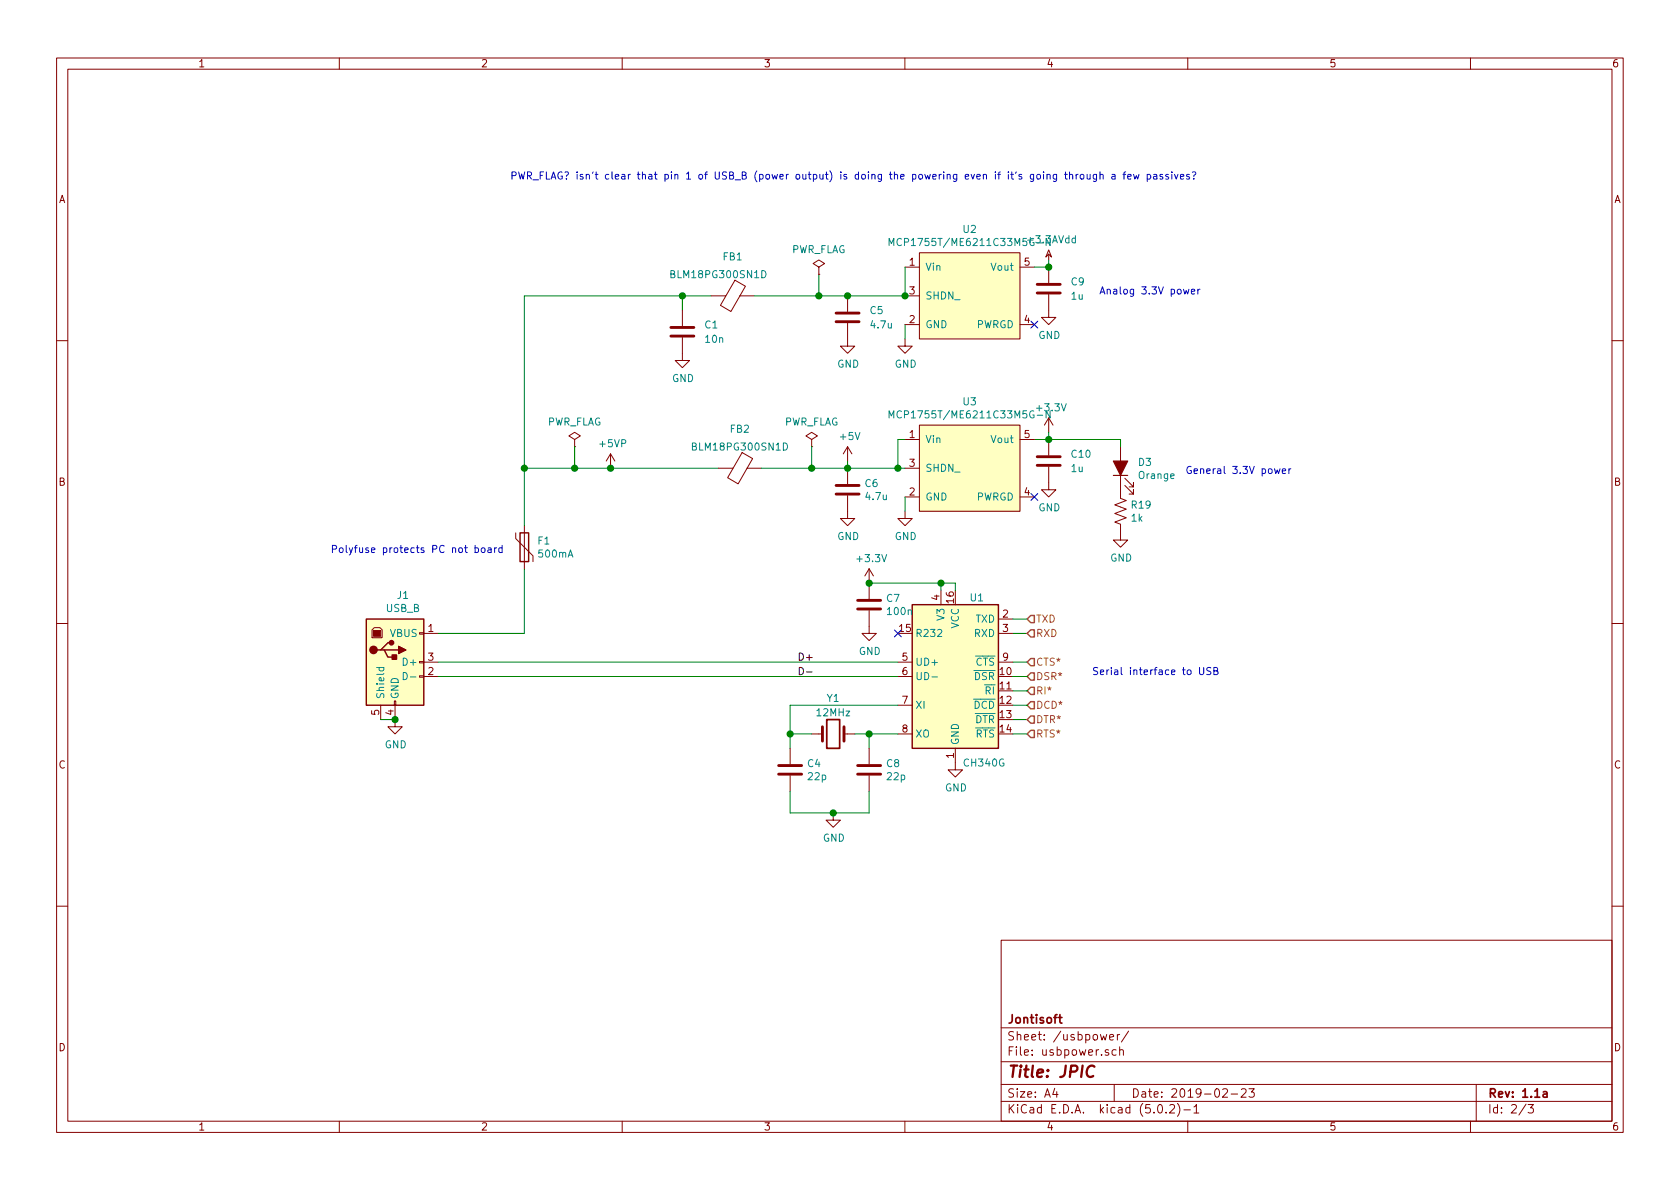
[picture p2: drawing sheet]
<svg xmlns="http://www.w3.org/2000/svg" width="297mm" height="210mm" viewBox="0 0 297 210" stroke-linecap="round" stroke-linejoin="round" font-family="sans-serif">
<g fill="none" stroke="#840000" stroke-width=".18">
<path d="M10 10.3h277v189.9h-277zM12 12.2h273v186.1h-273zM60 10.3v1.9M110 10.3v1.9M160 10.3v1.9M210 10.3v1.9M260 10.3v1.9M120.6 59.7v4h1.3l-1.3 1.3-1.2-1.3h1.2M120.6 54.9v2.8M125.7 52.3h2.6M129.9 49.5l1.9 1.1-2.6 4.5-1.8-1.1zM130.8 52.3h2.5"/>
<path d="M144.8 47.2l1-.6-1-.6-1 .6 1 .6v1.3M144.8 48.5h.1M149.9 57.1v4.1h1.2l-1.2 1.3-1.3-1.3h1.3M149.9 52.3v2.8M160 59.9v1.3h1.3l-1.3 1.3-1.3-1.3h1.3M160 47.2h2.6M160 57.4h2.6M160 52.3h2.6M162.6 44.7h17.7v15.2h-17.7zM180.3 47.2h2.6M180.3 57.4h2.6M185.4 52.1v4h1.3l-1.3 1.3-1.3-1.3h1.3"/>
<path d="M185.4 45v1M185.4 44.2l.5 1.3-.5-.5-.5 .5zM185.4 47.2v2.8M10 60.2h2M101.6 77.7l1-.6-1-.7-1 .7 1 .6v1.3M101.6 79h.1M143.5 77.7l1-.6-1-.7-1 .7 1 .6v1.3M143.5 79h.1M149.9 79l-.8 1.3M149.9 79v2.5M149.9 79l.7 1.3M160 77.7h2.6"/>
<path d="M162.6 75.2h17.7v15.2h-17.7zM180.3 77.7h2.6M185.4 73.9l-.7 1.3M185.4 73.9v2.5M185.4 77.7v2.8M185.4 73.9l.8 1.3M198.1 79v9.1l1 .4-2 .8 2 .7-2 .8 2 .8-2 .7 1 .4v2.8h1.3l-1.3 1.3-1.3-1.3h1.3M285 60.2h2M91.2 94.2v1l3 3.1v1M92.7 93v7.6M107.9 80.3l-.7 1.2M107.9 80.3v2.5"/>
<path d="M107.9 80.3l.8 1.2M127 82.8h2.6M131.2 80l1.9 1.1-2.6 4.5-1.8-1.1zM132.1 82.8h2.5M149.9 87.6v4.1h1.2l-1.2 1.3-1.3-1.3h1.3M149.9 82.8v2.8M160 90.4v1.3h1.3l-1.3 1.3-1.3-1.3h1.3M160 82.8h2.6M160 87.9h2.6M180.3 87.9h2.6M185.4 82.5v4.1h1.3l-1.3 1.3-1.3-1.3h1.3M198.9 85.8l1.5 1.6v-.8v.8h-.8"/>
<path d="M198.9 84.6l1.5 1.5v-.8v.8h-.8M10 110.3h2M65.8 111.4l.4-.4h1l.4 .4v1.4h-1.8zM74.2 119.5h.7v.3h-.7zM74.2 117h.7v.2h-.7zM74.2 111.9h.7v.2h-.7zM74.9 112h2.6M74.9 117.1h2.6M74.9 119.6h2.6M153.7 107.9v4.1h1.2l-1.2 1.3-1.3-1.3h1.3M153.7 100.6v5.3M153.7 100.6l-.8 1.2"/>
<path d="M153.7 100.6l.7 1.2M158.7 117.1h2.6M158.7 119.6h2.6M166.4 104.4v2.5M176.5 109.5h2.6M176.5 112h2.6M176.5 117.1h2.6M285 110.3h2M67.3 124.7v2.5M69.7 123.9h.3v.8h-.3zM69.8 124.7v3.8h1.3l-1.3 1.3-1.2-1.3h1.2M139.7 132.3v2.8"/>
<path d="M139.7 137.2v2.7M143.5 129.8h1.9M149.2 129.8h1.9M153.7 132.3v2.8M153.7 137.2v2.7M158.7 124.7h2.6M158.7 129.8h2.6M168.9 132.3v3.8h1.3l-1.3 1.3-1.3-1.3h1.3M147.3 143.8v1.2h1.3l-1.3 1.3-1.3-1.3h1.3M10 160.2h2M177 166.3h108v32h-108zM285 160.2h2"/>
<path d="M60 198.3v1.9M110 198.3v1.9M160 198.3v1.9M177 194.8h108M177 191.8h108M177 187.8h108M177 181.8h108M186.5 192.5l-.4 1h1M186.8 193v1M194.6 182.9l.2 1 .3-.7 .3 .7 .3-1M196 185.7a.37 .37 0 0 0-.6 .1l.1 .2 .5 .2 .1 .1-.3 .3-.4-.1M196.2 183.4l.7-.1-.1-.3-.4-.1-.2 .2 .1 .7h.5"/>
<path d="M197 191.8v3M197.3 185.7l-.4-.1-.3 .3 .1 .6 .2 .1 .4-.1M197.6 182.9v1M198 185.7a.37 .37 0 0 1 .6 .1v.8M198 182.9l-.4 .2v.1M198 185.1v1.5M199.5 182.3l-1.2 2M204.8 195.5l.4-.2a.94 .94 0 0 1 0 1.5 .79 .79 0 0 1-.4-1.3zM206.2 196.7v.1M206.8 195.5l.2-.2h.4l.2 .2 .1 .3-.1 .2-.8 .8h.9M208.2 195.1a1.71 1.71 0 0 1 0 2.3M209.3 196.3h1.2"/>
<path d="M210 198.3v1.9M211.1 195.8l.4-.5v1.5M211.1 196.8h.9M216.2 192.7l.2-.2h.4l.2 .5-.9 1h.9M217.7 193.5h1.1M219.5 192.7l.2-.2h.3l.3 .2v.3v.2l-.9 .8h.9M220.8 192.5h1l-.5 .6 .4 .1v.7l-.2 .1-.7-.1M260 198.3v1.9M261 191.8v6.5M269.8 195.2l-1.2 2M270.2 195.3h.9l-.5 .6 .4 .1v.7l-.2 .1-.6-.1"/>
</g>
<path d="M146.2 127.2h2.3v5.1h-2.3zM187.2 179.9h.6M187.4 179.4v1.3l.4 .2M272.9 193.1h.6v.9M273.5 193.4l-.5 .1-.2 .2 .1 .2 .1 .1 .5-.1" fill="none" stroke="#840000" stroke-width=".3"/>
<path d="M193.5 188.6a.89 .89 0 0 0-1 0 .89 .89 0 0 0-.4 1 .71 .71 0 0 0 .4 .8 .71 .71 0 0 0 .8-.1" fill="none" stroke="#840000" stroke-width=".41"/>
<g fill="#ffffc2" stroke="#ffffc2" stroke-width=".18">
<path d="M161.3 106.9h15.2v25.4h-15.2z"/>
<path d="M64.8 109.5h10.1v15.2h-10.1z"/>
<path d="M162.6 75.2h17.7v15.2h-17.7z"/>
<path d="M162.6 44.7h17.7v15.2h-17.7z"/>
</g>
<path d="M91.9 94.2h1.6v5.1h-1.6zM64.8 109.5h10.1v15.2h-10.1zM67.3 114.9h.6l.7 1.3h1.2M67.9 114.9h2.6M69.2 113.7h-.6l-1.3 1.2h-.6M161.3 106.9h15.2v25.4h-15.2z" fill="none" stroke="#840000" stroke-width=".25"/>
<path d="M134.7 47.8a.64 .64 0 0 1 .7 .7 .64 .64 0 0 1-.7 .6zM157.2 43.4v-1.2l.4 .9 .4-.9v1.2M138.5 78.3a.64 .64 0 0 1 .7 .7 .64 .64 0 0 1-.7 .6zM157.2 73.9v-1.3l.4 1 .4-1v1.3M185.7 72.6v1.3l-.7-1.3v1.3M66.6 118h1.3M67.1 118l-.1 .4 .3 .2 .5-.1v-.5M71.3 118.9a.64 .64 0 0 1 .7 .7 .64 .64 0 0 1-.7 .6zM72.6 119.7h.9M164.8 119.7h.9" fill="none" stroke="#008484" stroke-width=".18"/>
<g fill="none" stroke="#840000" stroke-width=".51">
<path d="M118.6 59.4h4.1M118.6 57.9h4.1M147.8 56.9h4.1M147.8 55.4h4.1M183.4 51.8h4.1M183.4 50.3h4.1M147.8 87.4h4.1M147.8 85.8h4.1M183.4 82.3h4.1M183.4 80.8h4.1M151.6 107.7h4.1M151.6 106.2h4.1"/>
<path d="M137.7 136.9h4M137.7 135.4h4M145.4 128.5v2.6M149.2 128.5v2.6M151.6 136.9h4.1M151.6 135.4h4.1"/>
</g>
<g fill="none" stroke="#008400" stroke-width=".18">
<path d="M120.6 52.3v2.6M125.7 52.3h-33v40.7M144.8 48.5v3.8M160 47.2v5.1h-26.7M160 57.4v2.5M185.4 46v1.2h-2.5M101.6 79v3.8M143.5 79v3.8M160 77.7h-1.3v5.1M182.9 77.7h15.2v1.3M185.4 76.4v1.3M92.7 82.8h34.3"/>
<path d="M134.6 82.8h25.4M149.9 81.5v1.3M160 87.9v2.5M77.5 117.1h81.2M77.5 119.6h81.2M92.7 100.6v11.4h-15.2M153.7 103.1h15.2v1.3M166.4 103.1v1.3M179.1 117.1h2.5M179.1 119.6h2.5M179.1 112h2.5M179.1 109.5h2.5"/>
<path d="M67.3 127.2h2.5M139.7 139.9v3.9h14v-3.9M139.7 129.8h3.8M151.1 129.8h7.6M153.7 129.8v2.5M158.7 124.7h-19v7.6M179.1 129.8h2.5M179.1 124.7h2.5M179.1 127.2h2.5M179.1 122.2h2.5"/>
</g>
<g fill="#840000" stroke="#840000" stroke-width=".25">
<path d="M69.3 115.8h.8v.8h-.8z"/>
<path d="M70.5 114.3l1.3 .6-1.3 .7z"/>
<circle cx="66" cy="114.9" r=".63"/>
<circle cx="69.2" cy="113.7" r=".38"/>
</g>
<path d="M66 111.5h1.3v1h-1.3z" fill="#840000" stroke="#840000" stroke-width=".18"/>
<g fill="#008400" stroke="#008400" stroke-width=".25">
<circle cx="147.3" cy="143.8" r=".51"/>
<circle cx="69.9" cy="127.2" r=".51"/>
<circle cx="153.7" cy="129.8" r=".51"/>
<circle cx="139.7" cy="129.8" r=".51"/>
<circle cx="166.4" cy="103.1" r=".51"/>
<circle cx="153.7" cy="103.1" r=".51"/>
<circle cx="149.9" cy="82.8" r=".51"/>
<circle cx="160" cy="52.3" r=".51"/>
<circle cx="120.7" cy="52.3" r=".51"/>
<circle cx="185.4" cy="47.2" r=".51"/>
<circle cx="185.4" cy="77.7" r=".51"/>
<circle cx="149.9" cy="52.3" r=".51"/>
<circle cx="92.7" cy="82.8" r=".51"/>
<circle cx="158.8" cy="82.8" r=".51"/>
<circle cx="143.5" cy="82.8" r=".51"/>
<circle cx="144.8" cy="52.3" r=".51"/>
<circle cx="108" cy="82.8" r=".51"/>
<circle cx="101.6" cy="82.8" r=".51"/>
</g>
<path d="M141.3 118a.64 .64 0 0 1 .8 .7 .64 .64 0 0 1-.8 .6zM142.6 118.8h1" fill="none" stroke="#000" stroke-width=".18"/>
<path d="M182.2 108.8h.7v1.3h-.7l-.6-.6zM182.2 111.4h.7v1.2h-.7l-.6-.6zM182.2 116.5h.7v1.2h-.7l-.6-.6zM182.2 119h.7v1.3h-.7l-.6-.7zM182.2 129.2h.7v1.2h-.7l-.6-.6zM182.2 126.6h.7v1.3h-.7l-.6-.7zM182.2 121.5h.7v1.3h-.7l-.6-.6zM182.2 124.1h.7v1.2h-.7l-.6-.6z" fill="none" stroke="#848400" stroke-width=".25"/>
<g fill="none" stroke="#0000c2" stroke-width=".18">
<path d="M188.2 30.8h.5M188.4 30.4v1.1l.3 .2M189.1 31l.2-.2 .3 .1 .1 .8M189.1 30.4v1.3M190.3 30.8v.9M190.6 30.8l-.2 .1-.1 .2M191.1 30.9l.3-.1 .2 .2-.1 .6-.3 .1-.2-.3zM192.2 30.8l.1 .8 .3 .1 .1-.2M192.7 30.8v.9M193.9 30.8l-.1 1.2-.2 .1-.3-.1M193.9 30.9l-.4-.1-.2 .3 .1 .5h.5M194.5 31l.2-.2 .3 .1v.8"/>
<path d="M194.5 30.4v1.3M196.6 30.9h.5l.1 .8M197.2 31.1l-.5 .1-.2 .2 .2 .3 .5-.1M198.6 30.8h.4M199 30.4l-.3 .2v1.1M199.4 31.2l.6-.1-.1-.2-.3-.1-.2 .2 .1 .6h.4M200.4 30.8l.3 .9 .2-.6 .2 .6 .3-.9M202.8 30.9l.4-.1 .3 .3-.2 .5h-.5M202.8 30.8v1.3M204 30.9h.5v.8M204.5 31.1l-.4 .1-.2 .2 .1 .2h.5M205.6 30.9l-.3-.1-.2 .2v.2l.5 .1v.3h-.5"/>
<path d="M206.6 30.9l-.3-.1-.2 .2 .1 .2 .4 .1v.3h-.5M207.2 30.4v.1M207.2 30.8v.9M207.7 30.8l.3 .9 .3-.9M208.7 31.2l.6-.1-.1-.2-.3-.1-.2 .2 .1 .6h.4M210.3 30.9l-.3-.1-.2 .2 .1 .2 .4 .1v.3h-.5M210.8 30.5l.5-.1 .1 .2-.3 .6M211.1 31.5v.2M209.2 51.1l.3 .9 .2-.6 .3 .6 .2-.9M210.6 51.6l.7-.1-.1-.3-.4-.1-.2 .2 .1 .6h.5M211.8 51.1v.9M212.2 51.1l-.4 .3"/>
<path d="M84 96.9h.4l.2 .2-.1 .6h-.5M84 96.4v1.3M85.2 96.9h.3l.2 .1-.1 .7h-.3l-.2-.2zM86.3 96.9h.5v.8M86.8 97.2h-.4l-.2 .2 .1 .3h.5M87.5 96.9v.8M87.8 96.9l-.3 .2M88.8 96.9h-.4l-.2 .2 .1 .6h.5M88.8 96.4v1.3M225.3 82.9l.3 .8 .2-.6 .3 .6 .2-.8M226.7 83.3l.6-.1v-.2l-.4-.1-.2 .2 .1 .6h.5M227.9 82.9v.8"/>
<path d="M228.2 82.9l-.2 .1-.1 .1M212.1 118v1.1l.2 .2 .4-.1 .1-.1v-1.1M214.1 118.1l-.5-.1-.2 .2v.2l.1 .2 .5 .2 .1 .3-.3 .2-.4-.1M214.6 118.6h.6v-.4l-.6-.2v1.3h.5l.3-.2v-.2l-.3-.3"/>
</g>
<path d="M182.3 56.8l1.2 1.2M183.5 56.8l-1.2 1.2M182.3 87.3l1.2 1.2M183.5 87.3l-1.2 1.2M158.1 111.4l1.3 1.2M159.4 111.4l-1.3 1.2" fill="none" stroke="#000084" stroke-width=".18"/>
<path d="M196.8 84.1h2.6" fill="none" stroke="#840000" stroke-width=".2"/>
<path d="M196.8 81.5h2.6l-1.3 2.6z" fill="#840000" stroke="#840000" stroke-width=".2"/>
<text font-size="2.8" fill="#840000" x="178" y="190.5">Title: JPIC</text>
<g font-size="2.1" fill="#840000">
<text x="178" y="184">Sheet: /usbpower/</text>
<text x="178" y="181">Jontisoft</text>
<text x="178" y="186.7">File: usbpower.sch</text>
<text x="178" y="196.9">KiCad E.D.A. kicad (5.0.2)-1</text>
<text x="178" y="194.1">Size: A4</text>
<text x="200" y="194.1">Date: 2019-02-23</text>
<text x="263" y="194.1">Rev: 1.1a</text>
<text x="263" y="196.9">Id: 2/3</text>
</g>
<g font-size="1.8" fill="#840000">
<text x="35" y="11.9">1</text>
<text x="85" y="11.9">2</text>
<text x="135" y="11.9">3</text>
<text x="185" y="11.9">4</text>
<text x="235" y="11.9">5</text>
<text x="285" y="11.9">6</text>
<text x="10.4" y="35.9">A</text>
<text x="285.4" y="35.9">A</text>
<text x="160.8" y="47">1</text>
<text x="181.1" y="47">5</text>
<text x="160.8" y="52.1">3</text>
<text x="160.8" y="57.1">2</text>
<text x="181.1" y="57.1">4</text>
<text x="160.8" y="77.5">1</text>
<text x="181.1" y="77.5">5</text>
<text x="160.8" y="82.5">3</text>
<text x="10.4" y="85.9">B</text>
<text x="160.8" y="87.6">2</text>
<text x="181.1" y="87.6">4</text>
<text x="285.4" y="85.9">B</text>
<text x="166.1" y="106.1" transform="rotate(-90 166.1 106.1)">4</text>
<text x="168.7" y="106.6" transform="rotate(-90 168.7 106.6)">16</text>
<text x="75.7" y="111.8">1</text>
<text x="159.1" y="111.8">15</text>
<text x="177.3" y="109.2">2</text>
<text x="177.3" y="111.8">3</text>
<text x="75.7" y="119.4">2</text>
<text x="75.7" y="116.8">3</text>
<text x="159.5" y="116.8">5</text>
<text x="159.5" y="119.4">6</text>
<text x="176.8" y="119.4">10</text>
<text x="177.3" y="116.8">9</text>
<text x="159.5" y="124.5">7</text>
<text x="176.8" y="121.9">11</text>
<text x="176.8" y="124.5">12</text>
<text x="67.1" y="126.5" transform="rotate(-90 67.1 126.5)">5</text>
<text x="69.6" y="126.5" transform="rotate(-90 69.6 126.5)">4</text>
<text x="159.5" y="129.5">8</text>
<text x="176.8" y="127">13</text>
<text x="176.8" y="129.5">14</text>
<text x="10.4" y="135.9">C</text>
<text x="168.7" y="134.1" transform="rotate(-90 168.7 134.1)">1</text>
<text x="285.4" y="135.9">C</text>
<text x="10.4" y="185.9">D</text>
<text x="285.4" y="185.9">D</text>
<text x="35" y="199.9">1</text>
<text x="85" y="199.9">2</text>
<text x="135" y="199.9">3</text>
<text x="185" y="199.9">4</text>
<text x="235" y="199.9">5</text>
<text x="285" y="199.9">6</text>
</g>
<g font-size="1.8" fill="#0000c2">
<text x="90.2" y="31.7">PWR_FLAG? isn't clear that pin 1 of USB_B (power output) is doing the powering even if it's going through a few passives?</text>
<text x="194.3" y="52.1">Analog 3.3V power</text>
<text x="209.5" y="83.8">General 3.3V power</text>
<text x="58.4" y="97.8">Polyfuse protects PC not board</text>
<text x="193" y="119.4">Serial interface to USB</text>
</g>
<g font-size="1.8" fill="#008484">
<text x="170.3" y="41.2">U2</text>
<text x="127.9" y="46">FB1</text>
<text x="139.8" y="44.8">PWR_FLAG</text>
<text x="159" y="43.5">MCP1755T/ME6211C33M5G-N</text>
<text x="163.6" y="47.9">Vin</text>
<text x="175.4" y="47.9">Vout</text>
<text x="181.9" y="43">+3.3AVdd</text>
<text x="119" y="49.2">BLM18PG300SN1D</text>
<text x="163.6" y="53">SHDN_</text>
<text x="189.4" y="50.5">C9</text>
<text x="189.5" y="53">1u</text>
<text x="124.7" y="58.1">C1</text>
<text x="153.9" y="55.5">C5</text>
<text x="154.1" y="58.1">4.7u</text>
<text x="163.6" y="58">GND</text>
<text x="172.5" y="58">PWRGD</text>
<text x="183.6" y="59.9">GND</text>
<text x="124.8" y="60.6">10n</text>
<text x="148" y="65">GND</text>
<text x="158.2" y="65">GND</text>
<text x="118.8" y="67.6">GND</text>
<text x="170.3" y="71.7">U3</text>
<text x="96.6" y="75.3">PWR_FLAG</text>
<text x="129.1" y="76.5">FB2</text>
<text x="138.6" y="75.3">PWR_FLAG</text>
<text x="148.6" y="77.8">+5V</text>
<text x="159" y="74">MCP1755T/ME6211C33M5G-N</text>
<text x="183.5" y="72.7">+3.3V</text>
<text x="106.1" y="79.1">+5VP</text>
<text x="122.8" y="79.7">BLM18PG300SN1D</text>
<text x="163.6" y="78.4">Vin</text>
<text x="163.6" y="83.4">SHDN_</text>
<text x="175.4" y="78.4">Vout</text>
<text x="189.5" y="83.5">1u</text>
<text x="189.5" y="80.9">C10</text>
<text x="201.3" y="82.4">D3</text>
<text x="153" y="86.1">C6</text>
<text x="153.2" y="88.4">4.7u</text>
<text x="163.6" y="88.5">GND</text>
<text x="172.5" y="88.5">PWRGD</text>
<text x="200.1" y="89.9">R19</text>
<text x="201.4" y="84.7">Orange</text>
<text x="148" y="95.5">GND</text>
<text x="158.2" y="95.5">GND</text>
<text x="183.6" y="90.4">GND</text>
<text x="200.1" y="92.2">1k</text>
<text x="95.1" y="96.3">F1</text>
<text x="95.3" y="98.6">500mA</text>
<text x="151.7" y="99.4">+3.3V</text>
<text x="196.3" y="99.3">GND</text>
<text x="70.3" y="105.9">J1</text>
<text x="156.8" y="106.4">C7</text>
<text x="171.6" y="106.3">U1</text>
<text x="68.2" y="108.2">USB_B</text>
<text x="69" y="112.6">VBUS</text>
<text x="157" y="108.8">100n</text>
<text x="161.8" y="112.6">R232</text>
<text x="167" y="109.6" transform="rotate(-90 167 109.6)">V3</text>
<text x="169.5" y="111.2" transform="rotate(-90 169.5 111.2)">VCC</text>
<text x="172.3" y="112.6">RXD</text>
<text x="172.5" y="110.1">TXD</text>
<text x="71.6" y="117.7">D+</text>
<text x="151.8" y="115.8">GND</text>
<text x="161.8" y="117.7">UD+</text>
<text x="172.5" y="117.7">CTS</text>
<text x="67.9" y="123.7" transform="rotate(-90 67.9 123.7)">Shield</text>
<text x="70.5" y="123.7" transform="rotate(-90 70.5 123.7)">GND</text>
<text x="146.3" y="124.1">Y1</text>
<text x="161.8" y="120.3">UD-</text>
<text x="161.8" y="125.3">XI</text>
<text x="172.2" y="125.3">DCD</text>
<text x="172.3" y="120.3">DSR</text>
<text x="174.2" y="122.8">RI</text>
<text x="144.5" y="126.7">12MHz</text>
<text x="161.8" y="130.4">XO</text>
<text x="169.5" y="131.8" transform="rotate(-90 169.5 131.8)">GND</text>
<text x="172.4" y="127.9">DTR</text>
<text x="172.5" y="130.4">RTS</text>
<text x="68" y="132.3">GND</text>
<text x="142.8" y="135.7">C4</text>
<text x="143" y="138">22p</text>
<text x="156.8" y="135.7">C8</text>
<text x="156.9" y="138">22p</text>
<text x="170.6" y="135.6">CH340G</text>
<text x="167.1" y="139.9">GND</text>
<text x="145.5" y="148.8">GND</text>
</g>
<g font-size="1.8" fill="#848400">
<text x="183.1" y="110.1">TXD</text>
<text x="183.1" y="112.6">RXD</text>
<text x="183.1" y="117.7">CTS*</text>
<text x="183.1" y="120.3">DSR*</text>
<text x="183.1" y="122.8">RI*</text>
<text x="183.1" y="125.3">DCD*</text>
<text x="183.1" y="130.4">RTS*</text>
<text x="183.1" y="127.9">DTR*</text>
</g>
<text font-size="1.8" x="141" y="116.8">D+</text>
</svg>
